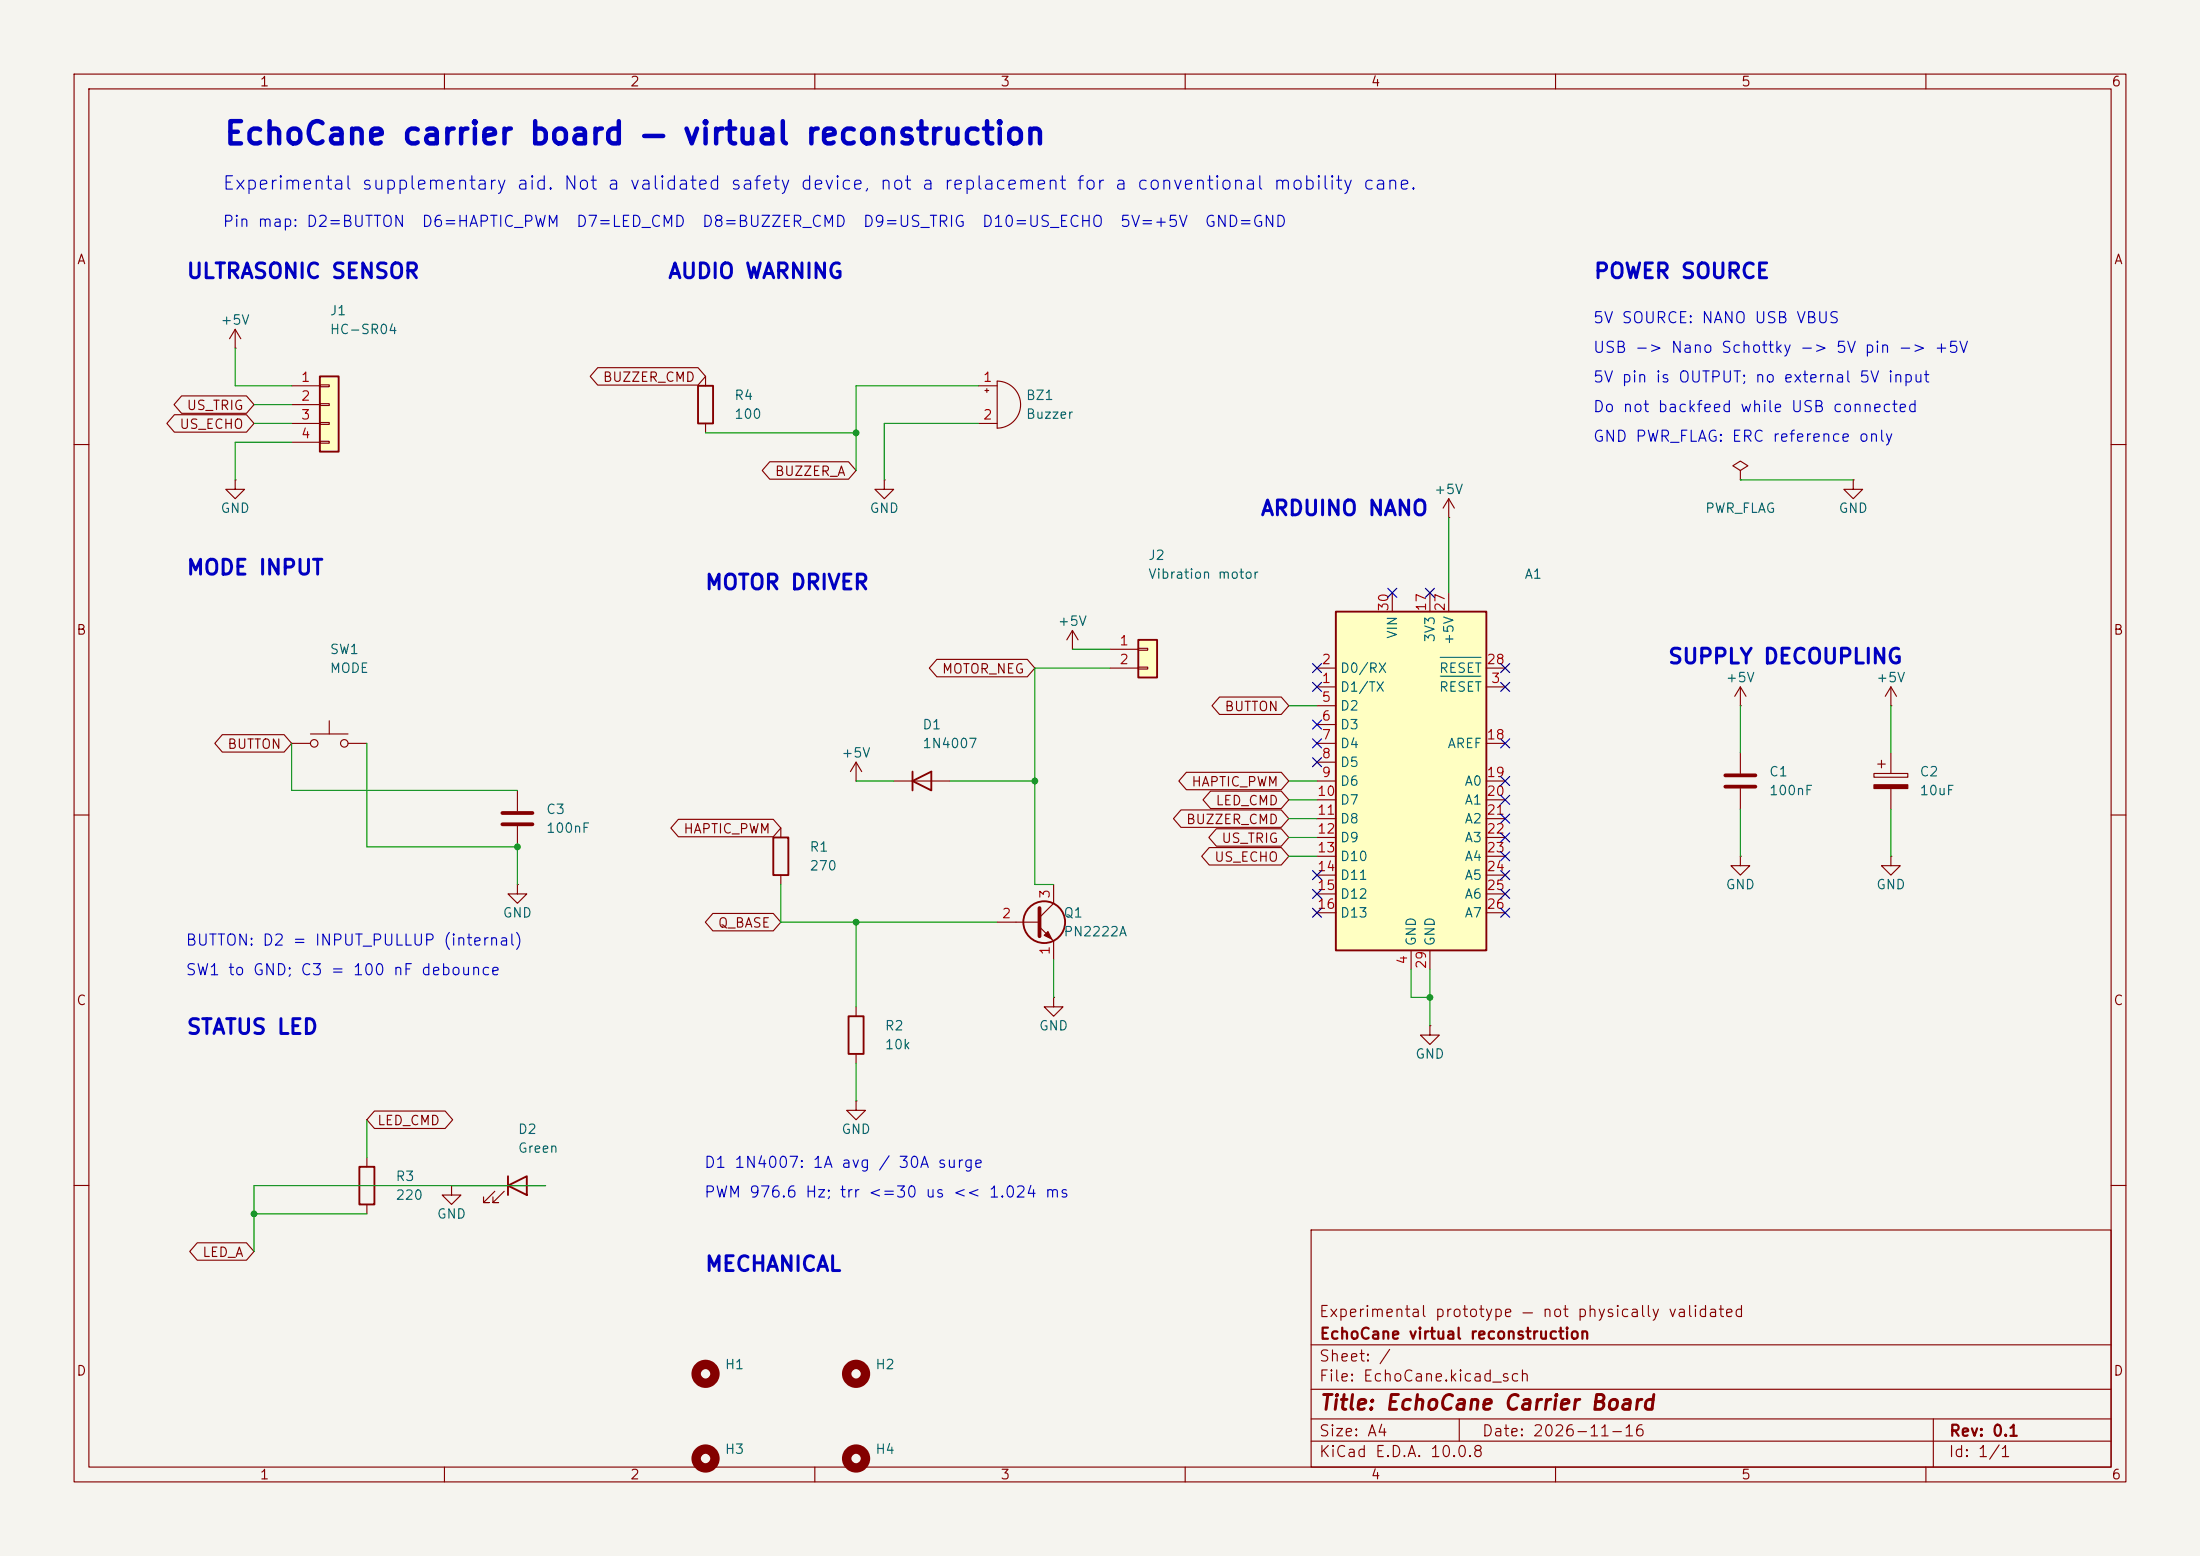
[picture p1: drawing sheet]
<svg xmlns="http://www.w3.org/2000/svg" width="297mm" height="210mm" viewBox="0 0 297 210" stroke-linecap="round" stroke-linejoin="round" font-family="sans-serif">
<path d="M0 0h297v210h-297z" fill="#f5f4ef" stroke="#f5f4ef" stroke-width=".14"/>
<g fill="none" stroke="#840000" stroke-width=".15">
<path d="M10 10h277v190h-277zM12 12h273v186h-273zM60 10v2M110 10v2M160 10v2M210 10v2M260 10v2M31.7 47h.1M31.7 44.5l-.7 1.2M31.7 44.5l.8 1.2M31.7 44.5v2.5M10 60h2"/>
<path d="M31.7 64.8v1.2h1.3l-1.3 1.3-1.2-1.3h1.2M31.7 64.8h.1M285 60h2M144.8 87.6h.1M144.8 85.1l-.8 1.3M144.8 85.1l.7 1.3M144.8 85.1v2.5M234.9 95.3h.1M234.9 92.7l-.7 1.3M234.9 92.7l.8 1.3M234.9 92.7v2.6M10 110h2"/>
<path d="M105.4 111.8v1.2M105.4 118.1v1.3M115.6 105.4h.1M115.6 102.9l-.8 1.2M115.6 102.9l.7 1.2M115.6 102.9v2.5M285 110h2M115.6 135.9v1.3M115.6 148.6v1.3h1.2l-1.2 1.2-1.3-1.2h1.3M115.6 148.6h.1M115.6 142.2v1.3M10 160h2"/>
<path d="M177 166h108v32h-108zM285 160h2M60 198v2M110 198v2M160 198v2M177 194.5h108M177 191.5h108M177 187.5h108M177 181.5h108M197 191.5v3M210 198v2M260 198v2"/>
<path d="M261 191.5v6.5"/>
</g>
<path d="M104.4 113h2v5.1h-2zM114.6 137.2h2v5h-2z" fill="none" stroke="#840000" stroke-width=".25"/>
<path d="M180.3 82.6h20.4v45.7h-20.4z" fill="#ffffc2"/>
<g fill="none" stroke="#840000" stroke-width=".25">
<path d="M94.2 52.1h2.1v5.1h-2.1zM180.3 82.6h20.4v45.7h-20.4zM123.2 105.4l2.5-1.3v2.6zM123.2 104.1v2.6M48.5 157.5h2v5.1h-2z"/>
<circle cx="141" cy="124.5" r="2.82"/>
</g>
<g fill="none" stroke="#840000" stroke-width=".15">
<path d="M95.2 50.8v1.3M95.2 57.2v1.2M132.1 52.1h2.5M132.1 57.2h2.5M133 52.7h.5M133.2 52.5v.5M134.6 51.4a3.2 3.2 0 0 1 3.2 3.2 3.2 3.2 0 0 1-3.2 3.2zM119.4 64.8v1.2h1.2l-1.2 1.3-1.3-1.3h1.3M119.4 64.8h.1M177.8 92.7h2.5M177.8 90.2h2.5M177.8 95.3h2.5"/>
<path d="M177.8 97.8h2.5M188 80v2.6M193 80v2.6M195.6 80v2.6M200.7 92.7h2.5M200.7 90.2h2.5M255.3 95.3h.1M255.3 92.7l-.8 1.3M255.3 92.7l.7 1.3M255.3 92.7v2.6M69.8 119.4v1.3h1.3l-1.3 1.2-1.2-1.2h1.2M69.8 119.4h.1"/>
<path d="M120.6 105.4h7.7M142.2 119.4v2.5l-1.9 1.9M177.8 100.3h2.5M177.8 102.9h2.5M177.8 105.4h2.5M177.8 108h2.5M177.8 110.5h2.5M177.8 113h2.5M177.8 115.6h2.5M177.8 118.1h2.5M200.7 100.3h2.5M200.7 105.4h2.5"/>
<path d="M200.7 108h2.5M200.7 110.5h2.5M200.7 113h2.5M200.7 115.6h2.5M200.7 118.1h2.5M234.9 115.6v1.2h1.3l-1.3 1.3-1.2-1.3h1.2M234.9 115.6h.1M234.9 101.6v2.8M234.9 106.4v2.8M253 104.4h4.6v.5h-4.6zM253.5 103.1h1M254 102.6v1"/>
<path d="M255.3 115.6v1.2h1.2l-1.2 1.3-1.3-1.3h1.3M255.3 115.6h.1M255.3 101.6v2.8M255.3 106.4v2.8M134.6 124.5h5.7M140.3 125.1l1.9 1.9v2.5M177.8 120.7h2.5M177.8 123.2h2.5M190.5 128.3v2.5M193 138.4v1.3h1.3l-1.3 1.3-1.2-1.3h1.2M193 138.4h.1M193 128.3v2.5"/>
<path d="M200.7 120.7h2.5M200.7 123.2h2.5M49.5 156.2v1.3M49.5 162.6v1.2"/>
</g>
<path d="M194.4 91.3h5.5M194.4 88.7h5.5" fill="none" stroke="#006464" stroke-width=".15"/>
<path d="M232.9 104.6h4.1M232.9 106.2h4.1M140.3 122.6v3.8" fill="none" stroke="#840000" stroke-width=".51"/>
<g fill="#840000" stroke="#840000" stroke-width=".15">
<path d="M141 126.2l.5-.5 .5 1z"/>
<path d="M253 105.9h4.6v.5h-4.6z"/>
</g>
<circle cx="115.6" cy="185.4" r="1.27" fill="none" stroke="#840000" stroke-width="1.3"/>
<path d="M153.7 86.4h2.5v5h-2.5z" fill="#ffffc2"/>
<path d="M153.7 86.4h2.5v5h-2.5z" fill="none" stroke="#840000" stroke-width=".25"/>
<path d="M195.6 69.9h.1M195.6 67.3l-.8 1.3M195.6 67.3l.7 1.3M195.6 67.3v2.6M149.9 87.6h3.8M149.9 90.2h3.8M153.7 87.5h1.2v.3h-1.2zM153.7 90h1.2v.3h-1.2zM69.8 106.7v2.8M69.8 111.5v2.8" fill="none" stroke="#840000" stroke-width=".15"/>
<path d="M67.8 109.7h4.1M67.8 111.3h4.1" fill="none" stroke="#840000" stroke-width=".51"/>
<path d="M43.2 50.8h2.5v10.2h-2.5z" fill="#ffffc2"/>
<path d="M43.2 50.8h2.5v10.2h-2.5zM68.6 158.8v2.5M68.6 160l2.5-1.2v2.5z" fill="none" stroke="#840000" stroke-width=".25"/>
<g fill="none" stroke="#840000" stroke-width=".15">
<path d="M23.5 56h9.8l1 1.2-1 1.1h-9.8l-1-1.1zM24.5 53.4h8.8l1 1.2-1 1.2h-8.8l-1-1.2zM39.4 52.1h3.8M39.4 54.6h3.8M39.4 57.2h3.8M39.4 59.7h3.8M43.2 51.9h1.2v.3h-1.2zM43.2 54.5h1.2v.2h-1.2zM43.2 57h1.2v.3h-1.2zM43.2 59.6h1.2v.2h-1.2zM80.7 49.6h13.5l1 1.2-1 1.2h-13.5l-1-1.2zM103.9 62.3h10.7l1 1.2-1 1.2h-10.7l-1-1.2z"/>
<path d="M234.9 63.5l1.1-.6-1.1-.7-1 .7 1 .6v1.3M234.9 64.8h.1M250.2 64.8v1.2h1.3l-1.3 1.3-1.3-1.3h1.3M250.2 64.8h.1M30 99.2h8.4l1 1.1-1 1.2h-8.4l-1-1.2zM41.9 99.1h5.1M44.4 97.3v1.8M126.5 89h12.2l1 1.2-1 1.1h-12.2l-1-1.1zM164.6 94.1h8.4l1 1.2-1 1.1h-8.4l-1-1.1zM39.4 100.3h2.5M47 100.3h2.5M91.6 110.6h12.8l1 1.2-1 1.1h-12.8l-1-1.1z"/>
<path d="M159.4 109.3h13.6l1 1.2-1 1.2h-13.6l-1-1.2zM160.2 104.2h12.8l1 1.2-1 1.2h-12.8l-1.1-1.2zM163.2 114.4h9.8l1 1.2-1 1.1h-9.8l-1-1.1zM163.4 106.8h9.6l1 1.2-1 1.1h-9.6l-1-1.1zM164.2 111.9h8.8l1 1.1-1 1.2h-8.8l-1-1.2zM96.2 123.3h8.2l1 1.2-1 1.1h-8.2l-1-1.1zM142.2 134.6v1.3h1.3l-1.3 1.3-1.2-1.3h1.2M142.2 134.6h.1M50.5 150h9.6l1 1.1-1 1.2h-9.6l-1-1.2zM26.6 167.7h6.7l1 1.2-1 1.2h-6.7l-1-1.2zM61 160v1.3h1.2l-1.2 1.3-1.3-1.3h1.3M61 160h.1"/>
<path d="M66 160h7.7M66.8 160.8l-1.5 1.5h.7h-.7v-.8M68.1 160.8l-1.6 1.5h.8h-.8v-.8"/>
<circle cx="42.4" cy="100.3" r=".51"/>
<circle cx="46.5" cy="100.3" r=".51"/>
</g>
<g fill="none" stroke="#840000" stroke-width="1.3">
<circle cx="95.2" cy="185.4" r="1.27"/>
<circle cx="95.2" cy="196.8" r="1.27"/>
<circle cx="115.6" cy="196.8" r="1.27"/>
</g>
<g fill="none" stroke="#009600" stroke-width=".15">
<path d="M31.7 47v5.1h7.7M34.3 57.2h5.1M34.3 54.6h5.1M39.4 59.7h-7.7v5.1M95.2 58.4h20.4M132.1 52.1h-16.5v11.4M132.1 57.2h-12.7v7.6M195.6 69.9v10.1M234.9 64.8h15.3M144.8 87.6h5.1M149.9 90.2h-10.2v29.2h2.5M174 95.3h3.8"/>
<path d="M234.9 95.3v6.3M255.3 95.3v6.3M39.4 100.3v6.4h30.4M49.5 100.3v14h20.3v5.1M105.4 119.4v5.1h29.2M115.6 105.4h5M128.3 105.4h11.4M174 105.4h3.8M174 115.6h3.8M174 113h3.8M174 108h3.8M174 110.5h3.8"/>
<path d="M234.9 109.2v6.4M255.3 109.2v6.4M115.6 124.5v11.4M142.2 129.5v5.1M190.5 130.8v3.8h2.5M193 130.8v7.6M49.5 151.1v5.1M115.6 143.5v5.1M34.3 163.8h15.2M73.7 160h-39.4v8.9"/>
</g>
<g fill="none" stroke="#000084" stroke-width=".15">
<path d="M187.4 79.4l1.2 1.2M188.6 79.4l-1.2 1.2M192.4 79.4l1.2 1.2M193.6 79.4l-1.2 1.2M177.2 89.6l1.2 1.2M177.2 97.2l1.2 1.2M177.2 99.7l1.2 1.2M177.2 92.1l1.2 1.2M178.4 89.6l-1.2 1.2M178.4 97.2l-1.2 1.2M178.4 99.7l-1.2 1.2M178.4 92.1l-1.2 1.2"/>
<path d="M202.6 99.7l1.2 1.2M202.6 92.1l1.2 1.2M202.6 89.6l1.2 1.2M203.8 99.7l-1.2 1.2M203.8 92.1l-1.2 1.2M203.8 89.6l-1.2 1.2M177.2 102.3l1.2 1.2M177.2 117.5l1.2 1.2M178.4 117.5l-1.2 1.2M178.4 102.3l-1.2 1.2M202.6 115l1.2 1.2M202.6 107.3l1.2 1.3"/>
<path d="M202.6 104.8l1.2 1.2M202.6 109.9l1.2 1.2M202.6 112.4l1.2 1.2M202.6 117.5l1.2 1.2M203.8 115l-1.2 1.2M203.8 107.3l-1.2 1.3M203.8 104.8l-1.2 1.2M203.8 109.9l-1.2 1.2M203.8 112.4l-1.2 1.2M203.8 117.5l-1.2 1.2M177.2 122.6l1.2 1.2M177.2 120l1.2 1.3"/>
<path d="M178.4 122.6l-1.2 1.2M178.4 120l-1.2 1.3M202.6 120l1.2 1.3M202.6 122.6l1.2 1.2M203.8 120l-1.2 1.3M203.8 122.6l-1.2 1.2"/>
</g>
<g fill="#009600">
<circle cx="115.6" cy="58.4" r=".46"/>
<circle cx="193" cy="134.6" r=".46"/>
<circle cx="139.7" cy="105.4" r=".46"/>
<circle cx="69.8" cy="114.3" r=".46"/>
<circle cx="34.3" cy="163.8" r=".46"/>
<circle cx="115.6" cy="124.5" r=".46"/>
</g>
<text font-size="3" fill="#0000c2" x="30.1" y="20.3">EchoCane carrier board — virtual reconstruction</text>
<g font-size="2" fill="#0000c2">
<text x="25.1" y="38.1">ULTRASONIC SENSOR</text>
<text x="90.1" y="38.1">AUDIO WARNING</text>
<text x="215.1" y="38.1">POWER SOURCE</text>
<text x="170.1" y="70.1">ARDUINO NANO</text>
<text x="25.1" y="78.1">MODE INPUT</text>
<text x="95.1" y="80.1">MOTOR DRIVER</text>
<text x="225.1" y="90.1">SUPPLY DECOUPLING</text>
<text x="25.1" y="140.1">STATUS LED</text>
<text x="95.1" y="172.1">MECHANICAL</text>
</g>
<text font-size="2" fill="#840000" x="178" y="190.8">Title: EchoCane Carrier Board</text>
<text font-size="1.8" fill="#0000c2" x="29.9" y="26.1">Experimental supplementary aid. Not a validated safety device, not a replacement for a conventional mobility cane.</text>
<g font-size="1.5" fill="#0000c2">
<text x="30" y="31">Pin map: D2=BUTTON</text>
<text x="56.8" y="31">D6=HAPTIC_PWM</text>
<text x="77.7" y="31">D7=LED_CMD</text>
<text x="94.7" y="31">D8=BUZZER_CMD</text>
<text x="116.4" y="31">D9=US_TRIG</text>
<text x="132.5" y="31">D10=US_ECHO</text>
<text x="151.1" y="31">5V=+5V</text>
<text x="162.5" y="31">GND=GND</text>
<text x="215" y="44">5V SOURCE: NANO USB VBUS</text>
<text x="215" y="52">5V pin is OUTPUT; no external 5V input</text>
<text x="215" y="48">USB -&gt; Nano Schottky -&gt; 5V pin -&gt; +5V</text>
<text x="215" y="56">Do not backfeed while USB connected</text>
<text x="215" y="60">GND PWR_FLAG: ERC reference only</text>
<text x="25" y="128">BUTTON: D2 = INPUT_PULLUP (internal)</text>
<text x="25" y="132">SW1 to GND; C3 = 100 nF debounce</text>
<text x="95" y="158">D1 1N4007: 1A avg / 30A surge</text>
<text x="95" y="162">PWM 976.6 Hz; trr &lt;=30 us &lt;&lt; 1.024 ms</text>
</g>
<g font-size="1.5" fill="#840000">
<text x="178" y="178.1">Experimental prototype — not physically validated</text>
<text x="178" y="184.1">Sheet: /</text>
<text x="178" y="181.1">EchoCane virtual reconstruction</text>
<text x="178" y="186.8">File: EchoCane.kicad_sch</text>
<text x="178" y="197">KiCad E.D.A. 10.0.8</text>
<text x="178" y="194.2">Size: A4</text>
<text x="200" y="194.2">Date: 2026-11-16</text>
<text x="263" y="197">Id: 1/1</text>
<text x="263" y="194.2">Rev: 0.1</text>
</g>
<g font-size="1.3" fill="#840000">
<text x="35" y="12">1</text>
<text x="85" y="12">2</text>
<text x="135" y="12">3</text>
<text x="185" y="12">4</text>
<text x="235" y="12">5</text>
<text x="285" y="12">6</text>
<text x="10.3" y="36">A</text>
<text x="285.3" y="36">A</text>
<text x="81.3" y="51.9">BUZZER_CMD</text>
<text x="24.1" y="58.2">US_ECHO</text>
<text x="25.1" y="55.7">US_TRIG</text>
<text x="104.5" y="64.6">BUZZER_A</text>
<text x="10.2" y="86">B</text>
<text x="285.2" y="86">B</text>
<text x="127.1" y="91.2">MOTOR_NEG</text>
<text x="30.6" y="101.4">BUTTON</text>
<text x="165.2" y="96.3">BUTTON</text>
<text x="160.8" y="106.5">HAPTIC_PWM</text>
<text x="92.2" y="112.8">HAPTIC_PWM</text>
<text x="160" y="111.5">BUZZER_CMD</text>
<text x="164" y="109">LED_CMD</text>
<text x="163.8" y="116.6">US_ECHO</text>
<text x="164.8" y="114.1">US_TRIG</text>
<text x="96.8" y="125.5">Q_BASE</text>
<text x="10.2" y="136">C</text>
<text x="285.2" y="136">C</text>
<text x="50.8" y="152.2">LED_CMD</text>
<text x="27.2" y="170">LED_A</text>
<text x="10.2" y="186">D</text>
<text x="285.2" y="186">D</text>
<text x="35" y="200">1</text>
<text x="85" y="200">2</text>
<text x="135" y="200">3</text>
<text x="185" y="200">4</text>
<text x="235" y="200">5</text>
<text x="285" y="200">6</text>
</g>
<g font-size="1.3" fill="#006464">
<text x="29.7" y="44.1">+5V</text>
<text x="44.4" y="42.9">J1</text>
<text x="44.4" y="45.4">HC-SR04</text>
<text x="99" y="54.3">R4</text>
<text x="99" y="56.8">100</text>
<text x="138.4" y="54.3">BZ1</text>
<text x="138.4" y="56.8">Buzzer</text>
<text x="29.7" y="69.5">GND</text>
<text x="117.3" y="69.5">GND</text>
<text x="193.5" y="67">+5V</text>
<text x="230.1" y="69.5">PWR_FLAG</text>
<text x="248.1" y="69.5">GND</text>
<text x="154.9" y="75.9">J2</text>
<text x="154.9" y="78.4">Vibration motor</text>
<text x="205.7" y="78.4">A1</text>
<text x="44.4" y="88.6">SW1</text>
<text x="142.7" y="84.8">+5V</text>
<text x="188.9" y="86.3" transform="rotate(-90 188.9 86.3)">VIN</text>
<text x="194" y="86.8" transform="rotate(-90 194 86.8)">3V3</text>
<text x="196.5" y="87.2" transform="rotate(-90 196.5 87.2)">+5V</text>
<text x="44.4" y="91.1">MODE</text>
<text x="180.8" y="93.7">D1/TX</text>
<text x="180.8" y="91.1">D0/RX</text>
<text x="194.2" y="93.7">RESET</text>
<text x="194.2" y="91.1">RESET</text>
<text x="232.9" y="92.4">+5V</text>
<text x="253.2" y="92.4">+5V</text>
<text x="124.4" y="98.8">D1</text>
<text x="124.4" y="101.3">1N4007</text>
<text x="180.8" y="96.2">D2</text>
<text x="180.8" y="98.8">D3</text>
<text x="180.8" y="101.3">D4</text>
<text x="195.3" y="101.3">AREF</text>
<text x="113.5" y="102.6">+5V</text>
<text x="180.8" y="103.8">D5</text>
<text x="180.8" y="106.4">D6</text>
<text x="197.6" y="106.4">A0</text>
<text x="238.7" y="105.1">C1</text>
<text x="238.7" y="107.6">100nF</text>
<text x="259.1" y="105.1">C2</text>
<text x="259.1" y="107.6">10uF</text>
<text x="73.6" y="110.2">C3</text>
<text x="73.6" y="112.7">100nF</text>
<text x="180.8" y="108.9">D7</text>
<text x="180.8" y="111.5">D8</text>
<text x="180.8" y="114">D9</text>
<text x="197.6" y="108.9">A1</text>
<text x="197.6" y="111.5">A2</text>
<text x="197.6" y="114">A3</text>
<text x="109.2" y="115.3">R1</text>
<text x="109.2" y="117.8">270</text>
<text x="180.8" y="116.5">D10</text>
<text x="180.8" y="119.1">D11</text>
<text x="197.6" y="116.5">A4</text>
<text x="197.6" y="119.1">A5</text>
<text x="67.8" y="124.2">GND</text>
<text x="143.5" y="124.2">Q1</text>
<text x="180.8" y="121.6">D12</text>
<text x="180.8" y="124.2">D13</text>
<text x="197.6" y="121.6">A6</text>
<text x="197.6" y="124.2">A7</text>
<text x="232.9" y="120.3">GND</text>
<text x="253.2" y="120.3">GND</text>
<text x="143.5" y="126.7">PN2222A</text>
<text x="191.5" y="127.8" transform="rotate(-90 191.5 127.8)">GND</text>
<text x="194" y="127.8" transform="rotate(-90 194 127.8)">GND</text>
<text x="119.4" y="139.4">R2</text>
<text x="119.4" y="141.9">10k</text>
<text x="140.2" y="139.4">GND</text>
<text x="191" y="143.2">GND</text>
<text x="69.8" y="153.4">D2</text>
<text x="69.8" y="155.9">Green</text>
<text x="113.5" y="153.4">GND</text>
<text x="53.3" y="159.7">R3</text>
<text x="53.3" y="162.3">220</text>
<text x="58.9" y="164.8">GND</text>
<text x="97.8" y="185.1">H1</text>
<text x="118.1" y="185.1">H2</text>
<text x="97.8" y="196.5">H3</text>
<text x="118.1" y="196.5">H4</text>
</g>
<g font-size="1.3" fill="#a90000">
<text x="40.5" y="51.9">1</text>
<text x="132.6" y="51.9">1</text>
<text x="40.5" y="54.4">2</text>
<text x="40.5" y="56.9">3</text>
<text x="40.5" y="59.5">4</text>
<text x="132.6" y="56.9">2</text>
<text x="187.7" y="82.6" transform="rotate(-90 187.7 82.6)">30</text>
<text x="192.8" y="82.6" transform="rotate(-90 192.8 82.6)">17</text>
<text x="195.4" y="82.6" transform="rotate(-90 195.4 82.6)">27</text>
<text x="151" y="87.4">1</text>
<text x="151" y="90">2</text>
<text x="178.3" y="90">2</text>
<text x="200.6" y="90">28</text>
<text x="178.3" y="92.5">1</text>
<text x="178.3" y="95">5</text>
<text x="201.2" y="92.5">3</text>
<text x="178.3" y="97.6">6</text>
<text x="178.3" y="100.1">7</text>
<text x="200.6" y="100.1">18</text>
<text x="177.7" y="107.7">10</text>
<text x="178.3" y="102.7">8</text>
<text x="178.3" y="105.2">9</text>
<text x="200.6" y="105.2">19</text>
<text x="200.6" y="107.7">20</text>
<text x="177.7" y="110.3">11</text>
<text x="177.7" y="112.8">12</text>
<text x="200.6" y="110.3">21</text>
<text x="200.6" y="112.8">22</text>
<text x="177.7" y="115.4">13</text>
<text x="177.7" y="117.9">14</text>
<text x="200.6" y="115.4">23</text>
<text x="200.6" y="117.9">24</text>
<text x="135.2" y="124.2">2</text>
<text x="142" y="121.4" transform="rotate(-90 142 121.4)">3</text>
<text x="177.7" y="120.4">15</text>
<text x="177.7" y="123">16</text>
<text x="200.6" y="120.4">25</text>
<text x="200.6" y="123">26</text>
<text x="142" y="129" transform="rotate(-90 142 129)">1</text>
<text x="190.3" y="130.3" transform="rotate(-90 190.3 130.3)">4</text>
<text x="192.8" y="130.9" transform="rotate(-90 192.8 130.9)">29</text>
</g>
</svg>
